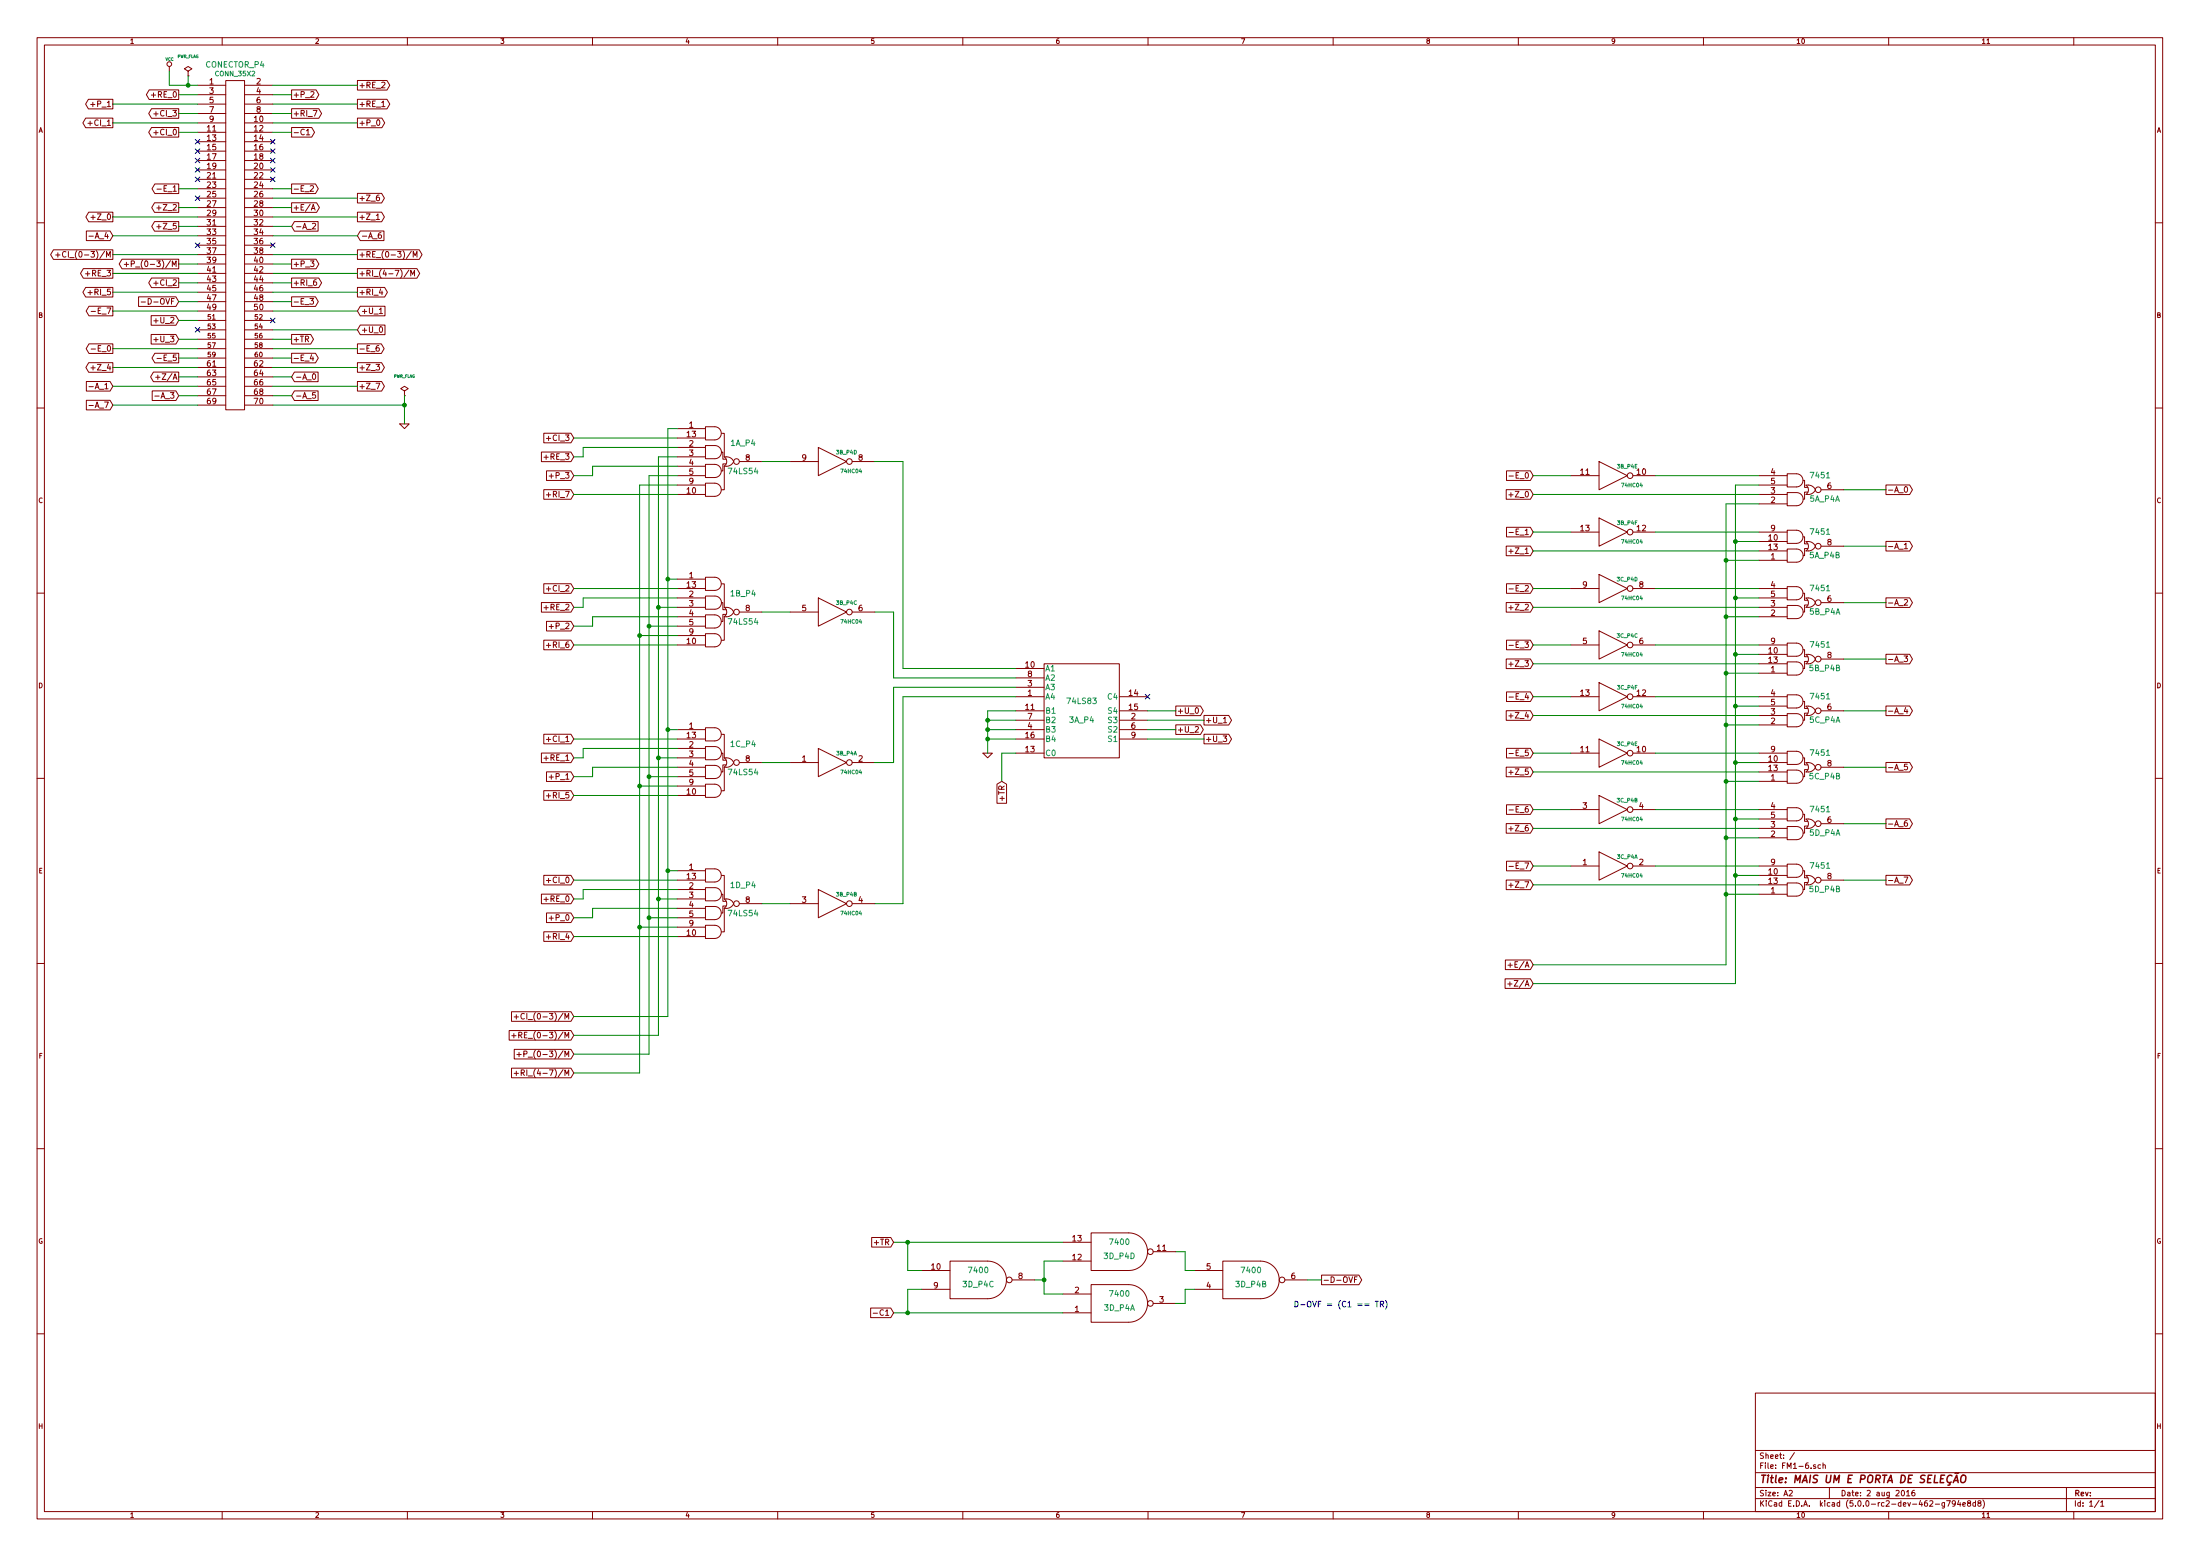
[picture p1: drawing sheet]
<svg xmlns="http://www.w3.org/2000/svg" width="594mm" height="420mm" viewBox="0 0 594 420" stroke-linecap="round" stroke-linejoin="round" font-family="sans-serif">
<g fill="none" stroke="#840000" stroke-width=".27">
<path d="M10 10.2h574v400h-574zM12 12.2h570v396h-570zM45.7 17.9v1.3M50.8 19.2l1-.6-1-.7-1 .7 1 .6v1.3M60 10.2v2M110 10.2v2M160 10.2v2M210 10.2v2M260 10.2v2M310 10.2v2M360 10.2v2M410 10.2v2"/>
<path d="M460 10.2v2M510 10.2v2M536.5 11.8h.8M560 10.2v2M23.1 31.9h7.4v2.6h-7.4l-.7-1.3zM23.7 33.3h1.2M23.9 26.8h6.6v2.6h-6.6l-.8-1.3zM24.5 28.2h1.1M40.3 24.3h8v2.6h-8l-.8-1.3zM40.9 34.4h7.4v2.6h-7.4l-.7-1.3zM40.9 29.4h7.4v2.5h-7.4l-.7-1.3zM41.5 35.8h1.2"/>
<path d="M41.5 30.8h1.2M50.8 20.5h.1M53.3 23h7.7M53.3 33.2h7.7M53.3 35.7h7.7M53.3 38.3h7.7M53.3 25.6h7.7M53.3 28.1h7.7M53.3 30.6h7.7M61 21.8h5v88.9h-5zM66 23h7.7M66 33.2h7.7"/>
<path d="M66 35.7h7.7M66 38.3h7.7M66 25.6h7.7M66 28.1h7.7M66 30.6h7.7M78.7 34.4h5.5l.7 1.3-.7 1.3h-5.5zM78.7 29.4h7.4l.7 1.2-.7 1.3h-7.4zM78.7 24.3h6.6l.8 1.3-.8 1.3h-6.6zM82.8 35.3l.4-.4v1.5M82.8 36.4h.8M83.9 24.9l.6-.2 .3 .5-1 1.1h1M84.6 29.8h1l-.7 1.5"/>
<path d="M96.5 31.9h6.6l.8 1.3-.8 1.3h-6.6zM96.5 26.8h8l.8 1.3-.8 1.3h-8zM96.5 21.7h8l.8 1.3-.8 1.3h-8zM101.9 32.5l.2-.1a.81 .81 0 0 1 .5 .7 .81 .81 0 0 1-.5 .8l-.4-.6zM103.1 22.3l.6-.1 .3 .4-1 1.1h1M103.1 28.8h.9M24 57.3h6.5v2.6h-6.5l-.8-1.3zM24.6 58.7h1.1M41.7 59.8h6.6v2.6h-6.6l-.7-1.3zM41.7 54.8h6.6v2.5h-6.6l-.7-1.3zM41.8 49.7h6.5v2.6h-6.5l-.8-1.3zM42.3 56.2h1.2"/>
<path d="M42.4 51.1h1.2M53.3 40.8h7.7M53.3 43.3h7.7M53.3 45.9h7.7M53.3 48.4h7.7M53.3 51h7.7M53.3 53.5h7.7M53.3 56h7.7M53.3 58.6h7.7M66 40.8h7.7M66 43.3h7.7M66 45.9h7.7"/>
<path d="M66 48.4h7.7M66 51h7.7M66 53.5h7.7M66 56h7.7M66 58.6h7.7M78.7 54.8h6.8l.8 1.2-.8 1.3h-6.8zM78.7 49.7h6.5l.8 1.3-.8 1.3h-6.5zM79.5 59.8h6.4v2.6h-6.4l-.8-1.3zM83.8 50.3l.6-.2 .3 .5-1 1.1h1M84.1 56.7l.5-1.5 .5 1.5M84.2 56.3h.7M96.5 57.3h6.5l.8 1.3-.8 1.3h-6.5z"/>
<path d="M96.5 52.2h6.5l.8 1.3-.8 1.3h-6.5zM101.6 58.2l.5-.4v1.5M101.6 59.3h.9M102.4 52.7h-.3l-.4 .3-.1 .9 .3 .3 .5-.2v-.7h-.5l-.3 .2M10 60.2h2M14.4 67.5h16.1v2.5h-16.1l-.7-1.3zM15 68.9h1.2M15.6 68.3v1.1M17.8 68a.68 .68 0 0 0-.9 .7 .68 .68 0 0 0 .9 .6M22.5 72.5h8v2.6h-8l-.8-1.3zM23.1 77.6h7.4v2.6h-7.4l-.7-1.3zM23.3 62.4h6.4l.8 1.3-.8 1.3h-6.4z"/>
<path d="M23.7 79h1.2M24 63.8h1.2M32.9 70h15.4v2.6h-15.4l-.7-1.3zM33.6 71.4h1.1M34.1 70.8v1.2M35.4 71.2h.8v-.6l-.8-.1v1.5M36.6 72.1h1.2M40.9 75.1h7.4v2.6h-7.4l-.7-1.3zM41.5 76.5h1.2M42.3 61.2h1.2M53.3 61.1h7.7M53.3 63.7h7.7"/>
<path d="M53.3 66.2h7.7M53.3 68.7h7.7M53.3 71.3h7.7M53.3 73.8h7.7M53.3 76.4h7.7M53.3 78.9h7.7M66 61.1h7.7M66 63.7h7.7M66 66.2h7.7M66 68.7h7.7M66 71.3h7.7M66 73.8h7.7"/>
<path d="M66 76.4h7.7M66 78.9h7.7M78.7 75.1h7.4l.7 1.3-.7 1.3h-7.4zM78.7 70h6.6l.8 1.3-.8 1.3h-6.6zM83.8 70.5h1l-.5 .5 .4 .1 .1 .2-.1 .6-.9-.1M84.4 60.4l.5-.1 .3 .4-.9 1.1h.9M85.4 75.5l-.5 .1-.2 .3v.9l.2 .3 .5-.2v-.7l-.5-.1-.2 .3M96.5 77.6h7.4l.7 1.3-.7 1.3h-7.4zM96.5 72.5h16.1l.7 1.3-.7 1.3h-16.1zM96.5 67.5h16.7l.8 1.2-.8 1.3h-16.7zM97.3 62.4h6.4v2.6h-6.4l-.8-1.3zM102.8 78l-.4 1.1h1"/>
<path d="M102.9 62.8l-.5 .1-.2 .3-.1 .9 .3 .3 .5-.2v-.7l-.5-.1-.3 .3M110.4 72.9l-1.3 2M110.9 74.5v-1.5l.5 1.1 .5-1.1v1.5M111.1 67.8l-1.3 2M111.6 69.4v-1.5l.5 1.1 .5-1.1v1.5M582 60.2h2M24 97.9h6.5v2.6h-6.5l-.8-1.3zM24 82.7h6.5v2.6h-6.5l-.7-1.3zM24 92.9h6.5v2.5h-6.5l-.7-1.3zM24.6 99.3h1.1M24.6 84.1h1.2M24.6 94.3h1.2"/>
<path d="M37.4 80.2h10.1l.8 1.2-.8 1.3h-10.1zM38.1 81.6h1.2M40.8 90.3h6.7l.8 1.3-.8 1.3h-6.7zM40.8 85.2h6.7l.8 1.3-.8 1.3h-6.7zM41.5 91.7h1.2M41.5 86.6h1.2M41.8 95.4h6.5v2.6h-6.5l-.8-1.3zM42.4 96.8h1.2M53.3 81.4h7.7M53.3 84h7.7M53.3 86.5h7.7M53.3 89.1h7.7"/>
<path d="M53.3 91.6h7.7M53.3 94.1h7.7M53.3 96.7h7.7M53.3 99.2h7.7M66 81.4h7.7M66 84h7.7M66 86.5h7.7M66 89.1h7.7M66 91.6h7.7M66 94.1h7.7M66 96.7h7.7M66 99.2h7.7"/>
<path d="M78.7 95.4h6.5l.8 1.3-.8 1.3h-6.5zM78.7 90.3h5.2l.8 1.3-.8 1.3h-5.2zM78.7 80.2h6.5l.8 1.2-.8 1.3h-6.5zM83.7 80.6h1l-.5 .6 .4 .1v.7l-.2 .1-.7-.1M84.2 95.8l-.4 1.1h.9M84.5 96.4v1M96.5 92.9h6.5l.7 1.2-.7 1.3h-6.5zM96.5 97.9h6.5l.8 1.3-.8 1.3h-6.5zM97.3 87.8h6.7v2.6h-6.7l-.8-1.3zM97.3 82.7h6.7v2.6h-6.7l-.8-1.3zM101.5 98.4h1l-.5 .6 .4 .1v.7l-.2 .1-.7-.1M102.3 93.3h-.3l-.4 .4-.1 .8 .4 .3 .5-.1-.1-.8h-.4l-.4 .3"/>
<path d="M102.4 84.7h.9M102.6 88.4l.2-.2a.81 .81 0 0 1 .5 .8 .81 .81 0 0 1-.5 .8l-.4-.6zM10 110.2h2M23.3 103h6.4l.8 1.3-.8 1.3h-6.4zM23.3 108.1h6.4l.8 1.3-.8 1.3h-6.4zM24 104.4h1.2M24 109.5h1.2M41.1 105.6h6.4l.8 1.2-.8 1.3h-6.4zM41.4 100.5h6.9v2.6h-6.9l-.7-1.3zM41.8 107h1.2M42 101.9h1.2M42.6 101.3v1.2"/>
<path d="M53.3 101.8h7.7M53.3 104.3h7.7M53.3 106.8h7.7M53.3 109.4h7.7M66 101.8h7.7M66 104.3h7.7M66 106.8h7.7M66 109.4h7.7M79.5 105.6h6.4v2.5h-6.4l-.8-1.3zM79.5 100.5h6.4v2.6h-6.4l-.8-1.3zM84.5 101.1l.2-.2a.81 .81 0 0 1 .6 .8 .81 .81 0 0 1-.6 .8l-.3-.6zM85.2 106h-.8v.7l.7-.1 .1 .8-.3 .1-.5-.1"/>
<path d="M96.5 103h6.5l.8 1.3-.8 1.3h-6.5zM101.5 103.5h1.1l-.7 1.5M107.9 114.5h2.6l-1.3 1.2zM109.2 105.6l1-.7-1-.6-1 .6 1 .7v1.2M109.2 106.8h.1M146.8 117h7.4l.7 1.3-.7 1.3h-7.4zM147.5 118.4h1.2M182.9 115.7h7.6M182.9 118.3h7.6M190.5 115.2h2.5a1.78 1.78 0 0 1 1.8 1.8 1.78 1.78 0 0 1-1.8 1.8h-2.5zM194.8 117h.8v6.4M582 110.2h2"/>
<path d="M146.2 122.1h8l.7 1.3-.7 1.3h-8zM146.8 132.2h7.4l.7 1.3-.7 1.3h-7.4zM147.5 133.6h1.2M147.6 127.1h6.6l.7 1.3-.7 1.3h-6.6zM148.3 128.5h1.1M182.9 125.9h7.6M182.9 123.4h7.6M182.9 133.5h7.6M182.9 120.8h7.6M182.9 128.4h7.6M182.9 131h7.6M190.5 130.5h2.5a1.78 1.78 0 0 1 1.8 1.7 1.78 1.78 0 0 1-1.8 1.8h-2.5z"/>
<path d="M190.5 125.4h2.5a1.78 1.78 0 0 1 1.8 1.8 1.78 1.78 0 0 1-1.8 1.7h-2.5zM193 120.3h-2.5v3.6h2.5M193.1 120.3a1.78 1.78 0 0 1 1.7 1.8 1.78 1.78 0 0 1-1.7 1.8M194.8 122.1h.4v1.9h.9M195.6 123.4a1.49 1.49 0 0 1 0 2.4M195.6 123.4h.6a1.67 1.67 0 0 1 1.8 1.4l-.9 .9-1.5 .2v6.3h-.8M196.1 125.3h-.9v1.9h-.4M199.6 124.6h6.1M213.4 124.6h7.6M221 120.8l7.6 3.8-7.6 3.8zM230.1 124.6h6.1M406.7 132.2h6.6l.7 1.3-.7 1.3h-6.6z"/>
<path d="M406.8 127.1h6.5l.7 1.3-.7 1.3h-6.5zM407.4 133.6h1.2M407.5 128.5h1.2M424.2 128.4h7.6M431.8 139.9l7.6 3.8-7.6 3.8zM431.8 124.6l7.6 3.8-7.6 3.8zM440.9 128.4h6.1M475 133.5h7.6M475 128.4h7.6M475 131h7.6M475 136.1h7.6M482.6 127.9h2.5a1.78 1.78 0 0 1 1.8 1.8 1.78 1.78 0 0 1-1.8 1.8h-2.5z"/>
<path d="M485.1 133h-2.5v3.6h2.5M485.2 133a1.78 1.78 0 0 1 1.7 1.8 1.78 1.78 0 0 1-1.7 1.8M486.9 129.7h.4v1.9h.9M487.7 131a1.48 1.48 0 0 1 0 2.5h.6M487.7 131h1l.8 .4a.88 .88 0 0 1 .7 .9 .88 .88 0 0 1-.7 .8l-1.2 .4M488.2 132.9h-.9v1.9h-.4M491.7 132.2h6.1M509.3 131h6.4l.7 1.2-.7 1.3h-6.4zM514.4 131.5l.2-.1a.81 .81 0 0 1 .5 .8 .81 .81 0 0 1-.5 .7l-.4-.5zM146.8 157.6h7.4l.7 1.3-.7 1.3h-7.4zM147.5 159h1.2M182.9 156.4h7.6"/>
<path d="M182.9 158.9h7.6M190.5 155.9h2.5a1.78 1.78 0 0 1 1.8 1.7 1.78 1.78 0 0 1-1.8 1.8h-2.5zM194.8 157.6h.8v6.4M406.7 147.5h6.6l.7 1.3-.7 1.3h-6.6zM406.8 142.4h6.5l.7 1.3-.7 1.3h-6.5zM406.8 157.6h6.5l.7 1.3-.7 1.3h-6.5zM407.4 148.9h1.2M407.5 159h1.2M407.5 143.8h1.2M424.2 158.9h7.6M424.2 143.7h7.6M431.8 155.1l7.6 3.8-7.6 3.8z"/>
<path d="M440.9 158.9h6.1M440.9 143.7h6.1M475 158.9h7.6M475 143.7h7.6M475 146.2h7.6M475 148.8h7.6M475 151.3h7.6M482.6 143.2h2.5a1.78 1.78 0 0 1 1.8 1.7 1.78 1.78 0 0 1-1.8 1.8h-2.5zM482.6 158.4h2.5a1.78 1.78 0 0 1 1.8 1.8 1.78 1.78 0 0 1-1.8 1.8h-2.5zM485.1 148.3h-2.5v3.5h2.5M485.2 148.3a1.78 1.78 0 0 1 1.7 1.7 1.78 1.78 0 0 1-1.7 1.8M486.9 144.9h.4v2h.9"/>
<path d="M487.7 146.3a1.48 1.48 0 0 1 0 2.5h.6M487.7 146.2l1 .1 .8 .4a.88 .88 0 0 1 .7 .8 .88 .88 0 0 1-.7 .9l-1.2 .4M488.2 148.1h-.9v1.9h-.4M491.7 147.5h6.1M509.3 146.2h6.4l.7 1.3-.7 1.3h-6.4zM514.2 147.1l.5-.4v1.5M514.2 148.2h.9M10 160.2h2M146.2 162.7h8l.7 1.3-.7 1.3h-8zM146.8 172.9h7.4l.7 1.3-.7 1.3h-7.4zM147.5 174.3h1.2M147.6 167.8h6.6l.7 1.3-.7 1.3h-6.6z"/>
<path d="M148.3 169.2h1.1M182.9 166.5h7.6M182.9 164h7.6M182.9 174.2h7.6M182.9 161.5h7.6M182.9 169.1h7.6M182.9 171.6h7.6M190.5 171.1h2.5a1.78 1.78 0 0 1 1.8 1.8 1.78 1.78 0 0 1-1.8 1.8h-2.5zM190.5 166h2.5a1.78 1.78 0 0 1 1.8 1.8 1.78 1.78 0 0 1-1.8 1.8h-2.5zM193 161h-2.5v3.5h2.5M193.1 161a1.78 1.78 0 0 1 1.7 1.7 1.78 1.78 0 0 1-1.7 1.8M194.8 162.7h.4v1.9h.9"/>
<path d="M195.6 164a1.49 1.49 0 0 1 0 2.5M195.6 164h.6a1.67 1.67 0 0 1 1.8 1.5l-.9 .8-1.5 .2v6.4h-.8M196.1 165.9h-.9v1.9h-.4M199.6 165.3h6.1M213.4 165.3h7.6M221 161.5l7.6 3.8-7.6 3.8zM230.1 165.3h6.1M281.9 179.2h20.4v25.4h-20.4zM406.7 177.9h6.6l.7 1.3-.7 1.3h-6.6zM406.7 162.7h6.6l.7 1.3-.7 1.3h-6.6zM406.8 172.9h6.5l.7 1.3-.7 1.3h-6.5zM407.4 179.3h1.2"/>
<path d="M407.4 164.1h1.2M407.5 174.3h1.2M424.2 174.2h7.6M431.8 170.3l7.6 3.9-7.6 3.8zM440.9 174.2h6.1M475 166.5h7.6M475 164h7.6M475 174.2h7.6M475 161.5h7.6M475 176.7h7.6M475 179.2h7.6M482.6 173.7h2.5a1.78 1.78 0 0 1 1.8 1.7 1.78 1.78 0 0 1-1.8 1.8h-2.5z"/>
<path d="M485.1 163.5h-2.5v3.5h2.5M485.1 178.7h-2.5v3.6h2.5M485.2 163.5a1.78 1.78 0 0 1 1.7 1.8 1.78 1.78 0 0 1-1.7 1.7M485.2 178.7a1.78 1.78 0 0 1 1.7 1.8 1.78 1.78 0 0 1-1.7 1.8M486.9 160.2h.4v1.9h.9M486.9 175.4h.4v1.9h.9M487.7 176.8a1.48 1.48 0 0 1 0 2.4h.6M487.7 176.7l1 .1 .8 .3a.88 .88 0 0 1 .7 .9 .88 .88 0 0 1-.7 .9l-1.2 .3M488.2 163.4h-.9v1.9h-.4M488.2 178.6h-.9v1.9h-.4M488.3 164h-.6a1.49 1.49 0 0 0 0-2.5h1l.8 .4a.88 .88 0 0 1 .7 .9 .88 .88 0 0 1-.7 .8l-1.2 .4M491.7 162.7h6.1"/>
<path d="M491.7 178h6.1M509.3 176.7h6.4l.7 1.3-.7 1.3h-6.4zM509.3 161.4h6.4l.7 1.3-.7 1.3h-6.4zM514.2 177.1h.9l-.5 .6 .4 .1v.7l-.2 .2-.6-.2M514.2 162l.6-.1 .3 .4-.9 1.1h.9M582 160.2h2M146.8 198.3h7.4l.7 1.3-.7 1.3h-7.4zM147.5 199.7h1.2M182.9 197h7.6M182.9 199.6h7.6M190.5 196.5h2.5a1.78 1.78 0 0 1 1.8 1.8 1.78 1.78 0 0 1-1.8 1.8h-2.5zM194.8 198.3h.8v6.3"/>
<path d="M274.3 197h7.6M274.3 199.6h7.6M274.3 188.1h7.6M274.3 180.5h7.6M274.3 191.9h7.6M274.3 194.5h7.6M274.3 185.6h7.6M274.3 183h7.6M302.3 197h7.6M302.3 199.6h7.6M302.3 188.1h7.6M302.3 191.9h7.6"/>
<path d="M302.3 194.5h7.6M317.5 190.6h6.7l.7 1.3-.7 1.3h-6.7zM317.5 195.7h6.7l.7 1.3-.7 1.3h-6.7zM322.8 196.3l.5-.1 .3 .4-.9 1.1h.9M322.9 191.2l.2-.1a.81 .81 0 0 1 .5 .8 .81 .81 0 0 1-.5 .7l-.3-.6zM325.1 198.3h6.7l.8 1.3-.8 1.3h-6.7zM325.1 193.2h6.7l.8 1.3-.8 1.3h-6.7zM330.3 198.7h.9l-.5 .6 .5 .1v.7l-.2 .1-.7-.1M330.4 195.2h.8M406.7 191.9h6.6l.7 1.3-.7 1.3h-6.6zM406.8 186.8h6.5l.7 1.3-.7 1.3h-6.5zM407.4 193.3h1.2"/>
<path d="M407.5 188.2h1.2M424.2 188.1h7.6M431.8 199.6l7.6 3.8-7.6 3.8zM431.8 184.3l7.6 3.8-7.6 3.8zM440.9 188.1h6.1M475 188.1h7.6M475 181.8h7.6M475 190.7h7.6M475 193.2h7.6M475 195.7h7.6M482.6 187.6h2.5a1.78 1.78 0 0 1 1.8 1.8 1.78 1.78 0 0 1-1.8 1.8h-2.5zM485.1 192.7h-2.5v3.6h2.5"/>
<path d="M485.2 192.7a1.78 1.78 0 0 1 1.7 1.8 1.78 1.78 0 0 1-1.7 1.8M486.9 189.4h.4v1.9h.9M487.7 190.7a1.48 1.48 0 0 1 0 2.5h.6M487.7 190.7h1l.8 .4a.88 .88 0 0 1 .7 .9 .88 .88 0 0 1-.7 .8l-1.2 .4M488.2 192.6h-.9v1.9h-.4M491.7 191.9h6.1M509.3 190.6h6.4l.7 1.3-.7 1.3h-6.4zM514.6 191l-.4 1.1h1M515 191.6v1M10 210.2h2M146.2 203.3h8l.7 1.3-.7 1.3h-8zM146.8 213.5h7.4l.7 1.3-.7 1.3h-7.4z"/>
<path d="M147.5 214.9h1.2M147.6 208.4h6.6l.7 1.3-.7 1.3h-6.6zM148.3 209.8h1.1M182.9 207.2h7.6M182.9 204.6h7.6M182.9 214.8h7.6M182.9 202.1h7.6M182.9 209.7h7.6M182.9 212.3h7.6M190.5 211.8h2.5a1.78 1.78 0 0 1 1.8 1.7 1.78 1.78 0 0 1-1.8 1.8h-2.5zM190.5 206.7h2.5a1.78 1.78 0 0 1 1.8 1.7 1.78 1.78 0 0 1-1.8 1.8h-2.5zM193 201.6h-2.5v3.5h2.5"/>
<path d="M193.1 201.6a1.78 1.78 0 0 1 1.7 1.8 1.78 1.78 0 0 1-1.7 1.7M194.8 203.4h.4v1.9h.9M195.6 204.6a1.49 1.49 0 0 1 0 2.5M195.6 204.6h.6a1.67 1.67 0 0 1 1.8 1.5l-.9 .9-1.5 .2v6.3h-.8M196.1 206.5h-.9v1.9h-.4M199.6 205.9h6.1M213.4 205.9h7.6M221 202.1l7.6 3.8-7.6 3.8zM230.1 205.9h6.1M265.4 203.4h2.6l-1.3 1.2zM269.2 211.8l1.3-.8 1.3 .8v5.1h-2.6zM274.3 203.4h7.6"/>
<path d="M406.7 207.2h6.6l.7 1.2-.7 1.3h-6.6zM406.8 202.1h6.5l.7 1.3-.7 1.3h-6.5zM406.8 217.3h6.5l.7 1.3-.7 1.3h-6.5zM407.4 208.6h1.2M407.5 203.5h1.2M407.5 218.7h1.2M424.2 203.4h7.6M424.2 218.6h7.6M431.8 214.8l7.6 3.8-7.6 3.8zM440.9 203.4h6.1M440.9 218.6h6.1M475 205.9h7.6"/>
<path d="M475 203.4h7.6M475 208.4h7.6M475 211h7.6M475 218.6h7.6M482.6 202.9h2.5a1.78 1.78 0 0 1 1.8 1.7 1.78 1.78 0 0 1-1.8 1.8h-2.5zM482.6 218.1h2.5a1.78 1.78 0 0 1 1.8 1.8 1.78 1.78 0 0 1-1.8 1.8h-2.5zM485.1 207.9h-2.5v3.6h2.5M485.2 207.9a1.78 1.78 0 0 1 1.7 1.8 1.78 1.78 0 0 1-1.7 1.8M486.9 204.6h.4v1.9h.9M486.9 219.9h.4v1.9h.9M487.7 206a1.48 1.48 0 0 1 0 2.4h.6M487.7 205.9l1 .1 .8 .3a.88 .88 0 0 1 .7 .9 .88 .88 0 0 1-.7 .9l-1.2 .3"/>
<path d="M488.2 207.8h-.9v1.9h-.4M491.7 207.2h6.1M509.3 205.9h6.4l.7 1.3-.7 1.3h-6.4zM515 206.3h-.7l-.1 .8 .8-.1v.7l-.2 .2-.6-.2M582 210.2h2M146.8 236.4h7.4l.7 1.3-.7 1.3h-7.4zM147.5 237.8h1.2M182.9 235.1h7.6M182.9 237.7h7.6M190.5 234.6h2.5a1.78 1.78 0 0 1 1.8 1.8 1.78 1.78 0 0 1-1.8 1.8h-2.5zM193 239.7h-2.5v3.5h2.5M193.1 239.7a1.78 1.78 0 0 1 1.7 1.8 1.78 1.78 0 0 1-1.7 1.7"/>
<path d="M194.8 236.4h.8v6.3M406.7 237.6h6.6l.7 1.3-.7 1.3h-6.6zM406.7 222.4h6.6l.7 1.3-.7 1.3h-6.6zM406.8 232.6h6.5l.7 1.2-.7 1.3h-6.5zM407.4 239h1.2M407.4 223.8h1.2M407.5 234h1.2M424.2 233.8h7.6M431.8 230l7.6 3.8-7.6 3.9zM440.9 233.8h6.1M475 233.8h7.6M475 221.1h7.6"/>
<path d="M475 223.7h7.6M475 226.2h7.6M475 236.4h7.6M475 238.9h7.6M482.6 233.3h2.5a1.78 1.78 0 0 1 1.8 1.8 1.78 1.78 0 0 1-1.8 1.8h-2.5zM485.1 223.2h-2.5v3.5h2.5M485.1 238.4h-2.5v3.6h2.5M485.2 223.2a1.78 1.78 0 0 1 1.7 1.8 1.78 1.78 0 0 1-1.7 1.7M485.2 238.4a1.78 1.78 0 0 1 1.7 1.8 1.78 1.78 0 0 1-1.7 1.8M486.9 235.1h.4v1.9h.9M487.7 221.2a1.48 1.48 0 0 1 0 2.5h.6M487.7 221.1l1 .1 .8 .4a.88 .88 0 0 1 .7 .9 .88 .88 0 0 1-.7 .8l-1.2 .4"/>
<path d="M488.2 223.1h-.9v1.9h-.4M488.2 238.3h-.9v1.9h-.4M488.3 238.9h-.6a1.49 1.49 0 0 0 0-2.5h1l.8 .4a.88 .88 0 0 1 .7 .9 .88 .88 0 0 1-.7 .8l-1.2 .4M491.7 237.7h6.1M491.7 222.4h6.1M509.3 236.4h6.4l.7 1.3-.7 1.3h-6.4zM509.3 221.1h6.4l.7 1.3-.7 1.3h-6.4zM514.2 236.8h1l-.7 1.5M515 221.6l-.5 .1-.2 .2-.1 .9 .3 .3 .5-.1v-.8h-.5l-.3 .2M146.2 241.4h8l.7 1.3-.7 1.3h-8zM146.8 251.6h7.4l.7 1.3-.7 1.3h-7.4zM147.5 253h1.2"/>
<path d="M147.6 246.5h6.6l.7 1.3-.7 1.3h-6.6zM148.3 247.9h1.1M182.9 245.3h7.6M182.9 242.7h7.6M182.9 252.9h7.6M182.9 240.2h7.6M182.9 247.8h7.6M182.9 250.4h7.6M190.5 249.9h2.5a1.78 1.78 0 0 1 1.8 1.7 1.78 1.78 0 0 1-1.8 1.8h-2.5zM190.5 244.8h2.5a1.78 1.78 0 0 1 1.8 1.7 1.78 1.78 0 0 1-1.8 1.8h-2.5zM194.8 241.5h.4v1.9h.9M195.6 242.7a1.49 1.49 0 0 1 0 2.5"/>
<path d="M195.6 242.7h.6a1.67 1.67 0 0 1 1.8 1.5l-.9 .9-1.5 .2M195.6 245.3v6.3h-.8M196.1 244.6h-.9v1.9h-.4M199.6 244h6.1M213.4 244h7.6M221 240.2l7.6 3.8-7.6 3.8zM230.1 244h6.1M406.5 259.2h6.8l.7 1.3-.7 1.3h-6.8zM475 241.5h7.6M10 260.2h2M137.5 278.3h16.7l.7 1.3-.7 1.3h-16.7zM138.1 273.2h16.1l.7 1.3-.7 1.3h-16.1z"/>
<path d="M138.2 279.7h1.1M138.8 279.1v1.2M138.8 274.6h1.2M139.4 274v1.2M140.1 279.5l.7-.1 .1-.5-.8-.2v1.6M140.4 279.5l.5 .8M141.6 273.8a.68 .68 0 0 0-.9 .6 .68 .68 0 0 0 .9 .6M406.4 264.3h6.9l.7 1.3-.7 1.3h-6.9zM407.1 265.7h1.2M407.2 260.6h1.2M407.7 265.1v1.2M582 260.2h2"/>
<path d="M138.1 288.4h16.1l.7 1.3-.7 1.3h-16.1zM138.8 289.8h1.2M138.9 283.4h15.3l.7 1.2-.7 1.3h-15.3zM139.4 289.2v1.2M139.6 284.8h1.1M140.2 284.2v1.1M140.7 289.7l.8-.1v-.6l-.8-.1v1.5M141.1 289.7l.5 .7M141.5 284.6l.7-.1 .1-.6-.8-.1v1.5M142.6 285.5h1.2M10 310.2h2M582 310.2h2"/>
<path d="M235.4 334.2h5.1l.8 1.2-.8 1.3h-5.1zM287 335.4h7.6M294.6 332.9h10.2a5.1 5.1 0 0 1 5.1 5.1 5.1 5.1 0 0 1-5.1 5.1h-10.2zM311.4 338h6.1M235.1 353.2h5.4l.8 1.3-.8 1.3h-5.4zM235.8 354.6h1.2M248.9 343.1h7.6M248.9 348.1h7.6M256.5 340.5h10.2a5.1 5.1 0 0 1 5.1 5.1 5.1 5.1 0 0 1-5.1 5.1h-10.2zM273.3 345.6h6.1M287 340.5h7.6M287 354.5h7.6"/>
<path d="M287 349.4h7.6M294.6 346.9h10.2a5.1 5.1 0 0 1 5.1 5.1 5.1 5.1 0 0 1-5.1 5h-10.2zM311.4 352h6.1M322.6 343.1h7.6M322.6 348.1h7.6M330.2 340.5h10.2a5.1 5.1 0 0 1 5 5.1 5.1 5.1 0 0 1-5 5.1h-10.2zM347 345.6h6.1M356.9 344.3h10.1l.7 1.3-.7 1.3h-10.1zM364.2 344.8l.5 1.5 .6-1.5M365.8 345.5h.5M366.5 344.8h-.7v1.5M10 360.2h2"/>
<path d="M474 376.2h108v32h-108zM582 360.2h2M474 397.7h108M474 391.7h108M484.6 392.2l-1.3 2M490.3 395.6l-.4-.1-.2 .2 .1 .3 .5 .1v.3h-.6M491.6 395.6l-.4-.1-.3 .3 .1 .6h.6M492.3 395.6h.5l.1 .9M492.3 395v1.5M60 408.2v2M110 408.2v2M160 408.2v2"/>
<path d="M210 408.2v2M260 408.2v2M310 408.2v2M360 408.2v2M410 408.2v2M460 408.2v2M474 404.7h108M474 401.7h108M483.1 402.6l.6-.2 .3 .5-.9 1h.9M494 401.7v3M510 408.2v2M513.6 402.5l.2-.1a.8 .8 0 0 1 .5 .8 .8 .8 0 0 1-.5 .7 1 1 0 0 1-.2-1.4z"/>
<path d="M514.8 402.9l.5-.5v1.5M514.8 403.9h.9M517 402.4h-.3l-.4 .4v.8l.3 .3 .4-.1v-.7l-.4-.1-.3 .3M522.6 406.2h1.1M525.1 405.7v1.3l-.3 .2h-.3M525.1 405.8l-.4-.1-.3 .3 .1 .6h.6M525.7 405.2h1l-.7 1.5M528 405.9l-.3 .3-.4-.1-.1-.7 .5-.2 .3 .3-.2 1.1-.5 .1M529 405.1l-.4 1.1h.9M529.3 405.7v1M530 406.2l.7-.1v-.3l-.5-.1-.2 .2 .1 .7h.6M531.6 405.9l-.3-.3 .1-.2 .6-.1v.5l-.4 .1-.3 .3 .1 .4 .2 .1 .6-.3-.3-.5"/>
<path d="M533.5 405.8l-.5-.1-.3 .3 .1 .6h.7M533.5 405.2v1.5M534.4 405.9l-.3-.3 .1-.2 .6-.1 .1 .4-.8 .5 .3 .5 .5-.3-.3-.5M535.4 405a1.71 1.71 0 0 1 0 2.3M536.5 409.7h.8M558 401.7v6.5M560 408.2v2M566.8 405.1l-1.2 2M567.3 405.7l.4-.5v1.5M567.3 406.7h.8"/>
<circle cx="45.7" cy="17.3" r=".63"/>
<circle cx="198.9" cy="124.6" r=".76"/>
<circle cx="229.4" cy="124.6" r=".76"/>
<circle cx="440.2" cy="128.4" r=".76"/>
<circle cx="491" cy="132.2" r=".76"/>
<circle cx="440.2" cy="158.9" r=".76"/>
<circle cx="440.2" cy="143.7" r=".76"/>
<circle cx="491" cy="147.5" r=".76"/>
<circle cx="198.9" cy="165.3" r=".76"/>
<circle cx="229.4" cy="165.3" r=".76"/>
<circle cx="440.2" cy="174.2" r=".76"/>
<circle cx="491" cy="178" r=".76"/>
<circle cx="491" cy="162.7" r=".76"/>
<circle cx="440.2" cy="188.1" r=".76"/>
<circle cx="491" cy="191.9" r=".76"/>
<circle cx="198.9" cy="205.9" r=".76"/>
<circle cx="229.4" cy="205.9" r=".76"/>
<circle cx="440.2" cy="218.6" r=".76"/>
<circle cx="440.2" cy="203.4" r=".76"/>
<circle cx="491" cy="207.2" r=".76"/>
<circle cx="440.2" cy="233.8" r=".76"/>
<circle cx="491" cy="222.4" r=".76"/>
<circle cx="491" cy="237.7" r=".76"/>
<circle cx="198.9" cy="244" r=".76"/>
<circle cx="229.4" cy="244" r=".76"/>
<circle cx="310.6" cy="338" r=".76"/>
<circle cx="272.5" cy="345.6" r=".76"/>
<circle cx="310.6" cy="352" r=".76"/>
<circle cx="346.2" cy="345.6" r=".76"/>
</g>
<path d="M527.7 399.8h1M528.9 397.7l-1 .2M529.7 398.6a.66 .66 0 0 1 1.1 0 1.4 1.4 0 0 1-.6 1.7l-.6-.1a1.49 1.49 0 0 1 .1-1.6zM527.4 400.3l1-2 .4 2" fill="none" stroke="#840000" stroke-width=".41"/>
<g fill="none" stroke="#000084" stroke-width=".27">
<path d="M52.7 37.7l1.2 1.2M53.9 37.7l-1.2 1.2M73.1 37.7l1.2 1.2M74.3 37.7l-1.2 1.2M52.7 40.2l1.2 1.2M52.7 42.7l1.2 1.3M52.7 45.3l1.2 1.2M52.7 47.8l1.2 1.2M52.7 52.9l1.2 1.2M53.9 40.2l-1.2 1.2M53.9 42.7l-1.2 1.3M53.9 45.3l-1.2 1.2"/>
<path d="M53.9 47.8l-1.2 1.2M53.9 52.9l-1.2 1.2M73.1 40.2l1.2 1.2M73.1 42.7l1.2 1.3M73.1 45.3l1.2 1.2M73.1 47.8l1.2 1.2M74.3 40.2l-1.2 1.2M74.3 42.7l-1.2 1.3M74.3 45.3l-1.2 1.2M74.3 47.8l-1.2 1.2M52.7 65.6l1.2 1.2M53.9 65.6l-1.2 1.2"/>
<path d="M73.1 65.6l1.2 1.2M74.3 65.6l-1.2 1.2M52.7 88.5l1.2 1.2M53.9 88.5l-1.2 1.2M73.1 85.9l1.2 1.2M74.3 85.9l-1.2 1.2M309.3 187.5l1.2 1.2M310.5 187.5l-1.2 1.2"/>
</g>
<g fill="none" stroke="#008400" stroke-width=".27">
<path d="M45.7 19.2v3.8h7.6M30.5 33.2h22.8M30.5 28.1h22.8M48.3 35.7h5M48.3 30.6h5M48.3 25.6h5M50.8 20.5v2.5M73.7 35.7h5M73.7 33.2h22.8M73.7 30.6h5M73.7 28.1h22.8M73.7 25.6h5"/>
<path d="M73.7 23h22.8M30.5 58.6h22.8M48.3 56h5M48.3 51h5M73.7 58.6h22.8M73.7 56h5M73.7 51h5M73.7 53.5h22.8M30.5 78.9h22.8M30.5 73.8h22.8M30.5 68.7h22.8M30.5 63.7h22.8"/>
<path d="M48.3 76.4h5M48.3 71.3h5M48.3 61.1h5M73.7 78.9h22.8M73.7 76.4h5M73.7 73.8h22.8M73.7 71.3h5M73.7 68.7h22.8M73.7 63.7h22.8M73.7 61.1h5M30.5 84h22.8M30.5 99.2h22.8"/>
<path d="M30.5 94.1h22.8M48.3 96.7h5M48.3 91.6h5M48.3 86.5h5M48.3 81.4h5M73.7 84h22.8M73.7 99.2h22.8M73.7 96.7h5M73.7 91.6h5M73.7 94.1h22.8M73.7 81.4h5M73.7 89.1h22.8"/>
<path d="M30.5 104.3h22.8M30.5 109.4h22.8M48.3 106.8h5M48.3 101.8h5M73.7 104.3h22.8M73.7 106.8h5M73.7 109.4h35.5M73.7 101.8h5M109.2 106.8v7.7M154.9 118.3h28M182.9 115.7h-2.6v158.8h-25.4M154.9 133.5h28"/>
<path d="M182.9 120.8h-25.4v2.6h-2.6M182.9 125.9h-22.9v2.5h-5.1M182.9 123.4h-5.1v156.2h-22.9M182.9 128.4h-7.6v156.2h-20.4M182.9 131h-10.2v158.7h-17.8M205.7 124.6h7.7M236.2 124.6h7.6v55.9h30.5M414 128.4h10.2M414 133.5h61M447 128.4h28M475 131h-6.4v134.6h-54.6M475 136.1h-8.9v124.4h-52.1"/>
<path d="M497.8 132.2h11.5M154.9 158.9h28M180.3 156.4h2.6M414 158.9h10.2M414 143.7h10.2M414 148.8h61M447 158.9h28M447 143.7h28M466.1 151.3h8.9M468.6 146.2h6.4M497.8 147.5h11.5M154.9 174.2h28"/>
<path d="M172.7 171.6h10.2M175.3 169.1h7.6M177.8 164h5.1M182.9 161.5h-25.4v2.5h-2.6M182.9 166.5h-22.9v2.6h-5.1M205.7 165.3h7.7M236.2 165.3h5.1v17.7h33M414 164h61M414 174.2h10.2M414 179.2h61M447 174.2h28M466.1 166.5h8.9"/>
<path d="M468.6 161.5h6.4M468.6 176.7h6.4M497.8 178h11.5M497.8 162.7h11.5M154.9 199.6h28M180.3 197h2.6M266.7 199.6h7.6M266.7 194.5h7.6M266.7 197h7.6M274.3 185.6h-33v20.3h-5.1M274.3 191.9h-7.6v11.5M274.3 188.1h-30.5v55.9h-7.6"/>
<path d="M309.9 191.9h7.6M309.9 199.6h15.2M309.9 194.5h15.2M309.9 197h7.6M414 188.1h10.2M414 193.2h61M447 188.1h28M466.1 181.8h8.9M466.1 195.7h8.9M468.6 190.7h6.4M497.8 191.9h11.5M154.9 214.8h28"/>
<path d="M172.7 212.3h10.2M175.3 209.7h7.6M177.8 204.6h5.1M182.9 202.1h-25.4v2.5h-2.6M182.9 207.2h-22.9v2.5h-5.1M205.7 205.9h7.7M274.3 203.4h-3.8v7.6M414 203.4h10.2M414 208.4h61M414 218.6h10.2M447 203.4h28M447 218.6h28"/>
<path d="M466.1 211h8.9M468.6 205.9h6.4M497.8 207.2h11.5M154.9 237.7h28M180.3 235.1h2.6M414 233.8h10.2M414 223.7h61M414 238.9h61M447 233.8h28M466.1 226.2h8.9M468.6 221.1h6.4M468.6 236.4h6.4"/>
<path d="M497.8 237.7h11.5M497.8 222.4h11.5M154.9 252.9h28M172.7 250.4h10.2M175.3 247.8h7.6M177.8 242.7h5.1M182.9 245.3h-22.9v2.5h-5.1M182.9 240.2h-25.4v2.5h-2.6M205.7 244h7.7M466.1 241.5h8.9M241.3 335.4h45.7M245.1 335.4v7.7h3.8"/>
<path d="M317.5 338h2.5v5.1h2.6M241.3 354.5h45.7M248.9 348.1h-3.8v6.4M279.4 345.6h2.5M287 340.5h-5.1v8.9h5.1M322.6 348.1h-2.6v3.9h-2.5M353.1 345.6h3.8"/>
</g>
<g fill="#008400" stroke="#008400" stroke-width=".27">
<circle cx="266.7" cy="194.5" r=".51"/>
<circle cx="266.7" cy="197" r=".51"/>
<circle cx="266.7" cy="199.6" r=".51"/>
<circle cx="180.3" cy="235.1" r=".51"/>
<circle cx="180.3" cy="197" r=".51"/>
<circle cx="180.3" cy="156.4" r=".51"/>
<circle cx="177.8" cy="242.7" r=".51"/>
<circle cx="177.8" cy="204.6" r=".51"/>
<circle cx="177.8" cy="164" r=".51"/>
<circle cx="175.3" cy="247.8" r=".51"/>
<circle cx="175.3" cy="209.7" r=".51"/>
<circle cx="175.3" cy="169.1" r=".51"/>
<circle cx="172.7" cy="250.4" r=".51"/>
<circle cx="172.7" cy="212.3" r=".51"/>
<circle cx="172.7" cy="171.6" r=".51"/>
<circle cx="281.9" cy="345.6" r=".51"/>
<circle cx="468.6" cy="161.5" r=".51"/>
<circle cx="468.6" cy="146.2" r=".51"/>
<circle cx="466.1" cy="166.5" r=".51"/>
<circle cx="466.1" cy="151.3" r=".51"/>
<circle cx="468.6" cy="190.7" r=".51"/>
<circle cx="468.6" cy="176.7" r=".51"/>
<circle cx="466.1" cy="181.8" r=".51"/>
<circle cx="466.1" cy="195.7" r=".51"/>
<circle cx="466.1" cy="226.2" r=".51"/>
<circle cx="466.1" cy="211" r=".51"/>
<circle cx="468.6" cy="205.9" r=".51"/>
<circle cx="468.6" cy="221.1" r=".51"/>
<circle cx="466.1" cy="241.5" r=".51"/>
<circle cx="468.6" cy="236.4" r=".51"/>
<circle cx="109.2" cy="109.4" r=".51"/>
<circle cx="50.8" cy="23" r=".51"/>
<circle cx="245.1" cy="335.4" r=".51"/>
<circle cx="245.1" cy="354.5" r=".51"/>
</g>
<path d="M368.6 352.1h1.1M368.6 352.5h1.1M371.4 351.4h.8M371.8 351.4v1.5M372.7 352.2l.8-.1 .1-.6-.9-.1v1.5M373.1 352.2l.5 .7M374.1 351.1a1.78 1.78 0 0 1 0 2.4" fill="none" stroke="#0000c2" stroke-width=".27"/>
<text font-size="2.8" fill="#840000" x="475" y="400.4">Title: MAIS UM E PORTA DE SELEÇÃO</text>
<g font-size="2.1" fill="#008484">
<text x="55.5" y="18.2">CONECTOR_P4</text>
<text x="197.4" y="120.4">1A_P4</text>
<text x="197" y="128">74LS54</text>
<text x="489.1" y="129.1">7451</text>
<text x="488.7" y="135.5">5A_P4A</text>
<text x="489.1" y="144.4">7451</text>
<text x="488.7" y="150.7">5A_P4B</text>
<text x="197.4" y="161">1B_P4</text>
<text x="489.1" y="159.6">7451</text>
<text x="488.7" y="166">5B_P4A</text>
<text x="197" y="168.6">74LS54</text>
<text x="489.1" y="174.8">7451</text>
<text x="282.2" y="181.3">A1</text>
<text x="282.2" y="183.8">A2</text>
<text x="488.7" y="181.2">5B_P4B</text>
<text x="282.2" y="188.9">A4</text>
<text x="282.2" y="186.4">A3</text>
<text x="288.4" y="190.1">74LS83</text>
<text x="299.3" y="188.9">C4</text>
<text x="489.1" y="188.8">7451</text>
<text x="282.2" y="192.7">B1</text>
<text x="282.2" y="197.8">B3</text>
<text x="282.2" y="195.2">B2</text>
<text x="288.9" y="195.2">3A_P4</text>
<text x="299.4" y="192.7">S4</text>
<text x="299.4" y="195.2">S3</text>
<text x="299.4" y="197.8">S2</text>
<text x="488.7" y="195.2">5C_P4A</text>
<text x="197.4" y="201.7">1C_P4</text>
<text x="282.2" y="200.3">B4</text>
<text x="299.4" y="200.3">S1</text>
<text x="197" y="209.3">74LS54</text>
<text x="282.2" y="204.1">C0</text>
<text x="489.1" y="204.1">7451</text>
<text x="488.7" y="210.4">5C_P4B</text>
<text x="489.1" y="219.3">7451</text>
<text x="488.7" y="225.6">5D_P4A</text>
<text x="197.4" y="239.8">1D_P4</text>
<text x="489.1" y="234.5">7451</text>
<text x="488.7" y="240.9">5D_P4B</text>
<text x="197" y="247.4">74LS54</text>
<text x="298.2" y="339.9">3D_P4D</text>
<text x="299.9" y="336.1">7400</text>
<text x="260.1" y="347.6">3D_P4C</text>
<text x="261.8" y="343.8">7400</text>
<text x="333.8" y="347.6">3D_P4B</text>
<text x="335.5" y="343.8">7400</text>
<text x="298.2" y="353.9">3D_P4A</text>
<text x="299.9" y="350.1">7400</text>
</g>
<g font-size="2.1" fill="#840000">
<text x="56.6" y="22.8">1</text>
<text x="69.3" y="22.8">2</text>
<text x="96.8" y="23.8">+RE_2</text>
<text x="25.2" y="28.9">+P_1</text>
<text x="41.5" y="26.3">+RE_0</text>
<text x="56.6" y="25.3">3</text>
<text x="56.6" y="27.9">5</text>
<text x="69.3" y="25.3">4</text>
<text x="69.3" y="27.9">6</text>
<text x="79" y="26.3">+P_2</text>
<text x="96.8" y="28.9">+RE_1</text>
<text x="24.5" y="34">+CI_1</text>
<text x="42.3" y="31.4">+CI_3</text>
<text x="56" y="35.5">11</text>
<text x="56.6" y="30.4">7</text>
<text x="56.6" y="32.9">9</text>
<text x="68.7" y="32.9">10</text>
<text x="68.7" y="35.5">12</text>
<text x="69.3" y="30.4">8</text>
<text x="79" y="31.4">+RI_7</text>
<text x="96.8" y="34">+P_0</text>
<text x="42.3" y="36.5">+CI_0</text>
<text x="56" y="38">13</text>
<text x="56" y="40.6">15</text>
<text x="68.7" y="38">14</text>
<text x="68.7" y="40.6">16</text>
<text x="79" y="36.5">-C1</text>
<text x="56" y="43.1">17</text>
<text x="56" y="45.6">19</text>
<text x="68.7" y="43.1">18</text>
<text x="68.7" y="45.6">20</text>
<text x="43.5" y="51.7">-E_1</text>
<text x="56" y="48.2">21</text>
<text x="56" y="50.7">23</text>
<text x="56" y="53.3">25</text>
<text x="68.7" y="48.2">22</text>
<text x="68.7" y="50.7">24</text>
<text x="68.7" y="53.3">26</text>
<text x="79" y="51.7">-E_2</text>
<text x="25.3" y="59.4">+Z_0</text>
<text x="43.1" y="56.8">+Z_2</text>
<text x="56" y="55.8">27</text>
<text x="56" y="58.3">29</text>
<text x="68.7" y="55.8">28</text>
<text x="68.7" y="58.3">30</text>
<text x="79" y="56.8">+E/A</text>
<text x="96.8" y="59.4">+Z_1</text>
<text x="96.8" y="54.3">+Z_6</text>
<text x="25" y="64.4">-A_4</text>
<text x="43.1" y="61.9">+Z_5</text>
<text x="56" y="60.9">31</text>
<text x="56" y="63.4">33</text>
<text x="56" y="66">35</text>
<text x="68.7" y="60.9">32</text>
<text x="68.7" y="63.4">34</text>
<text x="68.7" y="66">36</text>
<text x="79.7" y="61.9">-A_2</text>
<text x="97.4" y="64.4">-A_6</text>
<text x="18.8" y="69.5">+CI_(0-3)/M</text>
<text x="56" y="68.5">37</text>
<text x="56" y="71">39</text>
<text x="68.7" y="68.5">38</text>
<text x="68.7" y="71">40</text>
<text x="96.8" y="69.5">+RE_(0-3)/M</text>
<text x="23.7" y="74.6">+RE_3</text>
<text x="37.3" y="72.1">+P_(0-3)/M</text>
<text x="42.3" y="77.1">+CI_2</text>
<text x="56" y="73.6">41</text>
<text x="56" y="76.1">43</text>
<text x="68.7" y="73.6">42</text>
<text x="68.7" y="76.1">44</text>
<text x="79" y="77.1">+RI_6</text>
<text x="79" y="72.1">+P_3</text>
<text x="96.8" y="74.6">+RI_(4-7)/M</text>
<text x="24.5" y="79.7">+RI_5</text>
<text x="40" y="82.2">-D-OVF</text>
<text x="56" y="78.7">45</text>
<text x="56" y="81.2">47</text>
<text x="56" y="83.7">49</text>
<text x="68.7" y="78.7">46</text>
<text x="68.7" y="81.2">48</text>
<text x="68.7" y="83.7">50</text>
<text x="79" y="82.2">-E_3</text>
<text x="96.8" y="79.7">+RI_4</text>
<text x="25.8" y="84.8">-E_7</text>
<text x="42.2" y="87.3">+U_2</text>
<text x="97.4" y="89.8">+U_0</text>
<text x="97.4" y="84.8">+U_1</text>
<text x="25.8" y="94.9">-E_0</text>
<text x="42.2" y="92.4">+U_3</text>
<text x="79" y="92.4">+TR</text>
<text x="96.8" y="94.9">-E_6</text>
<text x="25.3" y="100">+Z_4</text>
<text x="43.5" y="97.5">-E_5</text>
<text x="56" y="99">61</text>
<text x="56" y="101.5">63</text>
<text x="68.7" y="99">62</text>
<text x="68.7" y="101.5">64</text>
<text x="79" y="97.5">-E_4</text>
<text x="96.8" y="100">+Z_3</text>
<text x="25" y="105.1">-A_1</text>
<text x="42.7" y="107.6">-A_3</text>
<text x="43.4" y="102.5">+Z/A</text>
<text x="56" y="104.1">65</text>
<text x="56" y="106.6">67</text>
<text x="68.7" y="104.1">66</text>
<text x="68.7" y="106.6">68</text>
<text x="79.7" y="107.6">-A_5</text>
<text x="79.7" y="102.5">-A_0</text>
<text x="96.8" y="105.1">+Z_7</text>
<text x="25" y="110.2">-A_7</text>
<text x="56" y="109.1">69</text>
<text x="68.7" y="109.1">70</text>
<text x="148.3" y="119">+CI_3</text>
<text x="185.5" y="118">13</text>
<text x="186.1" y="115.5">1</text>
<text x="147.5" y="124.1">+RE_3</text>
<text x="186.1" y="120.6">2</text>
<text x="186.1" y="123.1">3</text>
<text x="186.1" y="125.6">4</text>
<text x="201.3" y="124.4">8</text>
<text x="216.6" y="124.4">9</text>
<text x="231.8" y="124.4">8</text>
<text x="149" y="129.2">+P_3</text>
<text x="186.1" y="128.2">5</text>
<text x="186.1" y="130.7">9</text>
<text x="408.6" y="129.2">-E_0</text>
<text x="426.8" y="128.2">11</text>
<text x="442.1" y="128.2">10</text>
<text x="478.2" y="128.2">4</text>
<text x="478.2" y="130.7">5</text>
<text x="493.4" y="132">6</text>
<text x="148.3" y="134.3">+RI_7</text>
<text x="185.5" y="133.3">10</text>
<text x="408.2" y="134.3">+Z_0</text>
<text x="478.2" y="135.8">2</text>
<text x="478.2" y="133.3">3</text>
<text x="509.5" y="133">-A_0</text>
<text x="426.8" y="143.4">13</text>
<text x="442.1" y="143.4">12</text>
<text x="478.2" y="143.4">9</text>
<text x="408.2" y="149.5">+Z_1</text>
<text x="408.6" y="144.4">-E_1</text>
<text x="477.6" y="146">10</text>
<text x="477.6" y="148.5">13</text>
<text x="493.4" y="147.2">8</text>
<text x="509.5" y="148.3">-A_1</text>
<text x="478.2" y="151">1</text>
<text x="148.3" y="159.7">+CI_2</text>
<text x="185.5" y="158.7">13</text>
<text x="186.1" y="156.1">1</text>
<text x="186.1" y="161.2">2</text>
<text x="408.6" y="159.7">-E_2</text>
<text x="427.4" y="158.7">9</text>
<text x="442.6" y="158.7">8</text>
<text x="478.2" y="158.7">4</text>
<text x="478.2" y="161.2">5</text>
<text x="147.5" y="164.8">+RE_2</text>
<text x="186.1" y="163.7">3</text>
<text x="186.1" y="166.3">4</text>
<text x="201.3" y="165">8</text>
<text x="216.6" y="165">5</text>
<text x="231.8" y="165">6</text>
<text x="408.2" y="164.8">+Z_2</text>
<text x="478.2" y="166.3">2</text>
<text x="478.2" y="163.7">3</text>
<text x="493.4" y="162.5">6</text>
<text x="509.5" y="163.5">-A_2</text>
<text x="149" y="169.8">+P_2</text>
<text x="185.5" y="173.9">10</text>
<text x="186.1" y="168.8">5</text>
<text x="186.1" y="171.4">9</text>
<text x="427.4" y="173.9">5</text>
<text x="442.6" y="173.9">6</text>
<text x="478.2" y="173.9">9</text>
<text x="148.3" y="174.9">+RI_6</text>
<text x="408.6" y="174.9">-E_3</text>
<text x="477.6" y="176.4">10</text>
<text x="477.6" y="179">13</text>
<text x="493.4" y="177.7">8</text>
<text x="509.5" y="178.7">-A_3</text>
<text x="277" y="180.3">10</text>
<text x="277.5" y="185.3">3</text>
<text x="277.5" y="182.8">8</text>
<text x="408.2" y="180">+Z_3</text>
<text x="478.2" y="181.5">1</text>
<text x="277" y="191.7">11</text>
<text x="277.5" y="187.9">1</text>
<text x="304.9" y="187.9">14</text>
<text x="304.9" y="191.7">15</text>
<text x="408.6" y="188.9">-E_4</text>
<text x="426.8" y="187.9">13</text>
<text x="442.1" y="187.9">12</text>
<text x="478.2" y="187.9">4</text>
<text x="478.2" y="190.4">5</text>
<text x="493.4" y="191.7">6</text>
<text x="186.1" y="196.8">1</text>
<text x="277.5" y="196.8">4</text>
<text x="277.5" y="194.2">7</text>
<text x="305.5" y="194.2">2</text>
<text x="305.5" y="196.8">6</text>
<text x="317.8" y="192.7">+U_0</text>
<text x="317.8" y="197.8">+U_2</text>
<text x="325.4" y="195.2">+U_1</text>
<text x="408.2" y="194">+Z_4</text>
<text x="478.2" y="195.5">2</text>
<text x="478.2" y="193">3</text>
<text x="509.5" y="192.7">-A_4</text>
<text x="148.3" y="200.3">+CI_1</text>
<text x="185.5" y="199.3">13</text>
<text x="186.1" y="201.8">2</text>
<text x="277" y="203.1">13</text>
<text x="277" y="199.3">16</text>
<text x="305.5" y="199.3">9</text>
<text x="325.4" y="200.3">+U_3</text>
<text x="426.8" y="203.1">11</text>
<text x="442.1" y="203.1">10</text>
<text x="478.2" y="203.1">9</text>
<text x="147.5" y="205.4">+RE_1</text>
<text x="186.1" y="204.4">3</text>
<text x="186.1" y="206.9">4</text>
<text x="186.1" y="209.5">5</text>
<text x="201.3" y="205.7">8</text>
<text x="216.6" y="205.7">1</text>
<text x="231.8" y="205.7">2</text>
<text x="408.2" y="209.2">+Z_5</text>
<text x="408.6" y="204.1">-E_5</text>
<text x="477.6" y="205.7">10</text>
<text x="477.6" y="208.2">13</text>
<text x="493.4" y="206.9">8</text>
<text x="509.5" y="207.9">-A_5</text>
<text x="148.3" y="215.6">+RI_5</text>
<text x="149" y="210.5">+P_1</text>
<text x="185.5" y="214.5">10</text>
<text x="186.1" y="212">9</text>
<text x="271.3" y="216" transform="rotate(-90 271.3 216)">+TR</text>
<text x="478.2" y="210.7">1</text>
<text x="408.6" y="219.4">-E_6</text>
<text x="427.4" y="218.4">3</text>
<text x="442.6" y="218.4">4</text>
<text x="478.2" y="218.4">4</text>
<text x="478.2" y="220.9">5</text>
<text x="408.2" y="224.5">+Z_6</text>
<text x="478.2" y="226">2</text>
<text x="478.2" y="223.4">3</text>
<text x="493.4" y="222.2">6</text>
<text x="509.5" y="223.2">-A_6</text>
<text x="427.4" y="233.6">1</text>
<text x="442.6" y="233.6">2</text>
<text x="478.2" y="233.6">9</text>
<text x="148.3" y="238.4">+CI_0</text>
<text x="185.5" y="237.4">13</text>
<text x="186.1" y="234.9">1</text>
<text x="186.1" y="239.9">2</text>
<text x="408.2" y="239.7">+Z_7</text>
<text x="408.6" y="234.6">-E_7</text>
<text x="477.6" y="236.1">10</text>
<text x="477.6" y="238.7">13</text>
<text x="493.4" y="237.4">8</text>
<text x="509.5" y="238.4">-A_7</text>
<text x="147.5" y="243.5">+RE_0</text>
<text x="186.1" y="242.5">3</text>
<text x="186.1" y="245">4</text>
<text x="201.3" y="243.8">8</text>
<text x="216.6" y="243.8">3</text>
<text x="231.8" y="243.8">4</text>
<text x="478.2" y="241.2">1</text>
<text x="149" y="248.6">+P_0</text>
<text x="186.1" y="247.6">5</text>
<text x="186.1" y="250.1">9</text>
<text x="148.3" y="253.7">+RI_4</text>
<text x="185.5" y="252.6">10</text>
<text x="408.3" y="261.3">+E/A</text>
<text x="408.5" y="266.4">+Z/A</text>
<text x="142.6" y="275.3">+CI_(0-3)/M</text>
<text x="141.8" y="280.3">+RE_(0-3)/M</text>
<text x="143.4" y="285.4">+P_(0-3)/M</text>
<text x="142.6" y="290.5">+RI_(4-7)/M</text>
<text x="289.7" y="335.2">13</text>
<text x="236.3" y="336.2">+TR</text>
<text x="289.7" y="340.3">12</text>
<text x="312.5" y="337.7">11</text>
<text x="251.6" y="342.8">10</text>
<text x="252.1" y="347.9">9</text>
<text x="275" y="345.4">8</text>
<text x="325.8" y="347.9">4</text>
<text x="325.8" y="342.8">5</text>
<text x="348.7" y="345.4">6</text>
<text x="357.1" y="346.4">-D-OVF</text>
<text x="290.2" y="349.2">2</text>
<text x="313.1" y="351.7">3</text>
<text x="237" y="355.3">-C1</text>
<text x="290.2" y="354.2">1</text>
<text x="475" y="393.9">Sheet: /</text>
<text x="475" y="396.6">File: FM1-6.sch</text>
<text x="475" y="406.8">KiCad E.D.A. kicad (5.0.0-rc2-dev-462-g794e8d8)</text>
<text x="475" y="404">Size: A2</text>
<text x="497" y="404">Date: 2 aug 2016</text>
<text x="560" y="404">Rev:</text>
<text x="560" y="406.8">Id: 1/1</text>
</g>
<text font-size="2.1" fill="#0000c2" x="349.2" y="353">D-OVF = (C1 == TR)</text>
<g font-size="1.8" fill="#840000">
<text x="35" y="11.8">1</text>
<text x="85" y="11.8">2</text>
<text x="135" y="11.8">3</text>
<text x="185" y="11.8">4</text>
<text x="235" y="11.8">5</text>
<text x="285" y="11.8">6</text>
<text x="335" y="11.8">7</text>
<text x="385" y="11.8">8</text>
<text x="435" y="11.8">9</text>
<text x="485" y="11.8">10</text>
<text x="535" y="11.8">11</text>
<text x="10.4" y="35.8">A</text>
<text x="582.4" y="35.8">A</text>
<text x="10.4" y="85.8">B</text>
<text x="56.2" y="86.3">51</text>
<text x="56.2" y="88.8">53</text>
<text x="68.9" y="86.3">52</text>
<text x="68.9" y="88.8">54</text>
<text x="582.4" y="85.8">B</text>
<text x="56.2" y="91.4">55</text>
<text x="56.2" y="93.9">57</text>
<text x="68.9" y="91.4">56</text>
<text x="68.9" y="93.9">58</text>
<text x="56.2" y="96.4">59</text>
<text x="68.9" y="96.4">60</text>
<text x="10.4" y="135.8">C</text>
<text x="582.4" y="135.8">C</text>
<text x="10.4" y="185.8">D</text>
<text x="582.4" y="185.8">D</text>
<text x="10.4" y="235.8">E</text>
<text x="582.4" y="235.8">E</text>
<text x="10.5" y="285.8">F</text>
<text x="582.5" y="285.8">F</text>
<text x="10.3" y="335.8">G</text>
<text x="582.3" y="335.8">G</text>
<text x="10.4" y="385.8">H</text>
<text x="582.4" y="385.8">H</text>
<text x="35" y="409.8">1</text>
<text x="85" y="409.8">2</text>
<text x="135" y="409.8">3</text>
<text x="185" y="409.8">4</text>
<text x="235" y="409.8">5</text>
<text x="285" y="409.8">6</text>
<text x="335" y="409.8">7</text>
<text x="385" y="409.8">8</text>
<text x="435" y="409.8">9</text>
<text x="485" y="409.8">10</text>
<text x="535" y="409.8">11</text>
</g>
<text font-size="1.8" fill="#008484" x="58.3" y="20.6">CONN_35X2</text>
<g font-size="1.4" fill="#008484">
<text x="225.9" y="122.6">3B_P4D</text>
<text x="227.3" y="127.7">74HC04</text>
<text x="436.8" y="126.5">3B_P4E</text>
<text x="438.1" y="131.5">74HC04</text>
<text x="436.8" y="141.7">3B_P4F</text>
<text x="438.1" y="146.8">74HC04</text>
<text x="436.8" y="156.9">3C_P4D</text>
<text x="225.9" y="163.3">3B_P4C</text>
<text x="438.1" y="162">74HC04</text>
<text x="227.3" y="168.4">74HC04</text>
<text x="436.8" y="172.2">3C_P4C</text>
<text x="438.1" y="177.3">74HC04</text>
<text x="436.8" y="186.1">3C_P4F</text>
<text x="438.1" y="191.2">74HC04</text>
<text x="225.9" y="203.9">3B_P4A</text>
<text x="436.8" y="201.4">3C_P4E</text>
<text x="227.3" y="209">74HC04</text>
<text x="438.1" y="206.5">74HC04</text>
<text x="436.8" y="216.6">3C_P4B</text>
<text x="438.1" y="221.7">74HC04</text>
<text x="436.8" y="231.9">3C_P4A</text>
<text x="438.1" y="236.9">74HC04</text>
<text x="225.9" y="242">3B_P4B</text>
<text x="227.3" y="247.1">74HC04</text>
</g>
<g font-size="1.1" fill="#008484">
<text x="44.7" y="16.4">VCC</text>
<text x="47.8" y="15.6">PWR_FLAG</text>
<text x="106.2" y="102">PWR_FLAG</text>
</g>
</svg>
